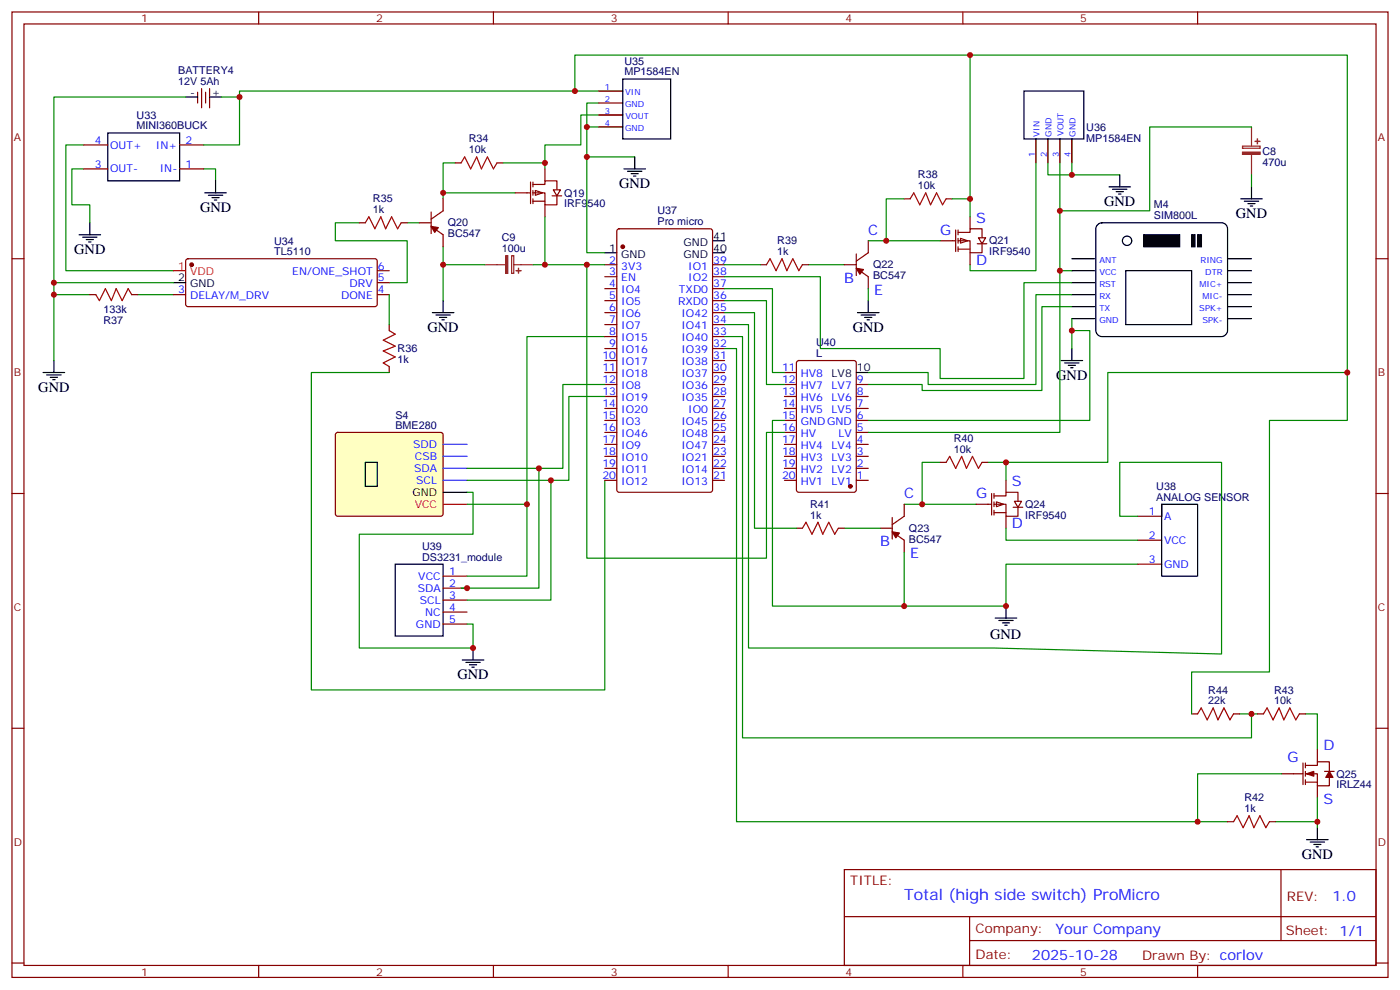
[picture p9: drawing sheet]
<svg xmlns="http://www.w3.org/2000/svg" width="412mm" height="292mm" viewBox="0 0 412 292" stroke-linecap="round" stroke-linejoin="round" font-family="sans-serif">
<g fill="none" stroke="#008700" stroke-width=".35">
<path d="M285.8 16.2v42.4M172.9 37.4h10.5M176.4 30.3h-3.5v15.9h14.1M183.4 26.8h-112.8v1.8M183.4 33.9h-12.3v8.8h-10.6v7M24.7 49.7h-3.5v10.6h5.3v5.3M24.7 42.7h-5.3v37h31.8M60 49.7h3.5v3.6M130.5 56.8h21.2M134.1 48h-3.6v10.6M148.2 48h12.3M305.2 40.9v38.8h-19.4v-1.7"/>
<path d="M308.7 40.9v10.6h21.1M312.2 40.9v38.8h3.5M315.7 40.9v10.6M105.8 65.6h-7v5.3h21.1v12.4h-5.2M119.9 65.6h3.6M130.5 72.7v15.8M15.9 86.8h10.6M40.6 86.8h10.6M178.2 99.1h-23v49.4"/>
</g>
<g fill="none" stroke="#000" stroke-width=".35">
<path d="M60.3 56.8h6.4M61.4 57.5h4.2M62.4 58.2h2.2M63.1 58.9h.8M63.5 53.3v3.5M183.8 49.7h6.3M184.9 50.4h4.2M185.9 51.2h2.1M186.6 51.9h.7M187 46.2v3.5M326.7 55h6.3M327.7 55.7h4.3"/>
<path d="M328.8 56.4h2.1M329.5 57.2h.7M329.8 51.5v3.5M127.4 92.1h6.3M128.4 92.8h4.2M129.5 93.5h2.1M130.2 94.2h.7M130.5 88.5v3.6"/>
</g>
<path d="M135.8 48l1.1-1.8 1.7 3.5 1.8-3.5 1.4 3.5 1.8-3.5 1.7 3.5 1.1-1.7" fill="none" stroke="#a10000" stroke-width=".35"/>
<g fill="none" stroke="#870000" stroke-width=".35">
<path d="M134.1 48h1.7M146.4 48h1.8M151.7 56.8h4.6M156.3 53.6v6.4M157 54.3h3.5v-1h3.5v2.8M157 56.8h3.5v3.5h3.5v-2.4M157 59.3h3.5M157 53.6v1.4M157 56.1v1.4M157 58.6v1.4M157.7 56.1l2.1 .7-2.1 .7zM160.5 49.7v3.6"/>
<path d="M160.5 60.3v3.6"/>
</g>
<path d="M163 55.9h2.1l-1.1 1.8z" fill="#fff" stroke="#870000" stroke-width=".35"/>
<g fill="none" stroke="#870000" stroke-width=".35">
<path d="M3.5 3.5h405.4v284.4h-405.4zM7.1 7.1h398.2v277.2h-398.2zM76.2 3.5v3.6M145.3 3.5v3.6M214.5 3.5v3.6M283.6 3.5v3.6M352.8 3.5v3.6M58.2 27.2v3.1M59.4 26.1v5.7M60.6 27.2v3.1M61.7 26.1v5.7M176.4 26.8h7"/>
<path d="M176.4 30.3h7M176.4 33.9h7M176.4 37.4h7M24.7 49.7h7M24.7 42.7h7M52.9 49.7h7.1M52.9 42.7h7.1M130.5 58.6v3.5l-3.5 2.5M162.6 57.7h2.9M305.2 40.9v7.1M308.7 40.9v7.1M312.2 40.9v7.1"/>
<path d="M315.7 40.9v7.1M3.5 76.2h3.6M54.9 76.4l.5-.2 55.3 .1 .4 .6v12.7l-.2 .5-.5 .2h-55l-.5-.2-.2-.5v-12.7zM105.8 65.6h1.8M111.1 79.7h3.6M118.2 65.6h1.7M123.5 65.6h3.5M127 66.7l3.5 2.4v3.6M127 62.4v6.4M178.2 78h3.5M181.9 67.6l.5-.2h26.8l.6 .4 .1 76.5-.5 .6-27 .1-.7-.5v-76.4zM209.9 78h3.5"/>
<path d="M276.9 70.9h4.6M281.5 67.7v6.4M282.2 68.4h3.6v-1h3.5v2.8M282.2 70.9h3.6v3.5h3.5v-2.4M282.2 73.4h3.6M282.2 67.7v1.4M282.2 70.2v1.4M282.2 72.7v1.4M282.9 70.2l2.1 .7-2.1 .7zM285.8 63.9v3.5M285.8 74.4v3.6M405.3 76.2h3.6"/>
<path d="M26.5 86.8h1.7M38.8 86.8h1.8M51.2 86.8h3.5M111.1 86.8h3.6M111.1 83.3h3.6M114.7 95.6v1.8M178.2 81.5h3.5M178.2 85h3.5M178.2 88.5h3.5M178.2 92.1h3.5M178.2 95.6h3.5M178.2 99.1h3.5"/>
<path d="M209.9 81.5h3.5M209.9 85h3.5M209.9 88.5h3.5M209.9 92.1h3.5M209.9 95.6h3.5M209.9 99.1h3.5M114.7 108v1.7M178.2 102.7h3.5M178.2 106.2h3.5M178.2 109.7h3.5M178.2 113.2h3.5M178.2 116.8h3.5"/>
<path d="M209.9 102.7h3.5M209.9 106.2h3.5M209.9 109.7h3.5M209.9 113.2h3.5M209.9 116.8h3.5M178.2 120.3h3.5M178.2 123.8h3.5M178.2 127.4h3.5M178.2 130.9h3.5M178.2 134.4h3.5M178.2 137.9h3.5M209.9 120.3h3.5"/>
<path d="M209.9 123.8h3.5M209.9 127.4h3.5M209.9 130.9h3.5M209.9 134.4h3.5M209.9 137.9h3.5M3.5 145.3h3.6M178.2 141.5h3.5M209.9 141.5h3.5M405.3 145.3h3.6M3.5 214.5h3.6M405.3 214.5h3.6M248.7 256.1h156.6v28.2h-156.6z"/>
<path d="M377.3 256.1v20.9M248.7 270h156.5M285.6 277h119.6M285.6 270v14.1M3.5 283.6h3.6M76.2 284.3v3.6M145.3 284.3v3.6M214.5 284.3v3.6M283.6 284.3v3.6M352.8 284.3v3.6M405.3 283.6h3.6"/>
</g>
<path d="M107.6 65.6l1.1-1.7 1.7 3.5 1.8-3.5 1.4 3.5 1.8-3.5 1.7 3.5 1.1-1.8M28.2 86.8l1.1 1.7 1.7-3.5 1.8 3.5 1.4-3.5 1.8 3.5 1.7-3.5 1.1 1.8M114.7 97.4l1.7 1-3.5 1.8 3.5 1.8-3.5 1.4 3.5 1.7-3.5 1.8 1.8 1.1" fill="none" stroke="#a10000" stroke-width=".35"/>
<g fill="#870000" stroke="#870000" stroke-width=".35">
<path d="M127 66.7l2.1 .3-1 1.4z"/>
<circle cx="56.4" cy="78" r=".53"/>
<circle cx="183.4" cy="72.7" r=".53"/>
</g>
<g fill="none" stroke="#000" stroke-width=".35">
<path d="M31.7 39.2h21.2v14.1h-21.2zM54.7 28.6h3.5M61.7 28.6h3.6M183.4 23.3h14.2v17.6h-14.2zM301.6 26.8h17.7v14.1h-17.7zM365.5 58.6h6.3M366.5 59.3h4.3M367.6 60h2.1M368.7 55v3.6M23.3 69.1h6.3M24.3 69.9h4.3M25.4 70.6h2.1"/>
<path d="M26.1 71.3h.7M26.5 65.6v3.5M178.2 74.4h3.5M209.9 70.9h3.5M209.9 74.4h3.5M315.7 76.2h6.7M315.7 79.7h6.7M323.4 66.1l1.2-.5h35.2a1.76 1.76 0 0 1 1.8 1.8v30a1.89 1.89 0 0 1-1.8 1.7h-35.2a1.89 1.89 0 0 1-1.8-1.7v-30zM331.6 79.7h19.4v15.9h-19.4zM361.6 76.2h7.1M361.6 79.7h7.1M368.3 60.7h.7"/>
<path d="M51.2 83.3h3.5M315.7 83.3h6.7M315.7 86.8h6.7M315.7 90.3h6.7M315.7 93.8h6.7M361.6 83.3h7.1M361.6 86.8h7.1M361.6 90.3h7.1M361.6 93.8h7.1M12.7 109.7h6.3M13.8 110.4h4.2M14.8 111.1h2.1"/>
<path d="M15.5 111.8h.7M15.9 106.2v3.5"/>
<circle cx="332" cy="70.9" r="1.38"/>
</g>
<path d="M51.2 79.7h3.5" fill="none" stroke="#f00" stroke-width=".35"/>
<path d="M54.7 28.6h-38.8v77.6M65.3 28.6h5.3v14.1h-10.6M238.1 78h10.6M15.9 83.3h35.3M114.7 86.8v8.8M114.7 109.7h-23v93.5h86.5v-61.7" fill="none" stroke="#008700" stroke-width=".35"/>
<path d="M336.9 69.1h10.6v3.6h-10.6zM351 69.1h1v3.6h-1zM352.8 69.1h1.1v3.6h-1.1z" fill="#000" stroke="#000" stroke-width=".35"/>
<path d="M288.2 70h2.1l-1 1.8z" fill="#fff" stroke="#870000" stroke-width=".35"/>
<g fill="none" stroke="#870000" stroke-width=".35">
<path d="M266.3 58.6h1.8M278.7 58.6h1.8M224 78h1.8M236.4 78h1.7M248.7 78h3.5M252.2 79l3.6 2.5v3.5M252.2 74.8v6.3M255.8 70.9v3.5l-3.6 2.5M287.9 71.8h2.8M276.9 136.2h1.8M289.3 136.2h1.7M259.3 155.6h3.5"/>
<path d="M262.8 156.6l3.5 2.5v3.5M262.8 152.4v6.4M266.3 148.5v3.5l-3.5 2.5M287.5 148.5h4.6M292.1 145.3v6.4M292.8 146.1h3.5v-1.1h3.6v2.8M292.8 148.5h3.5v3.5h3.6v-2.4M292.8 151h3.5M292.8 145.3v1.5M292.8 147.8v1.4M292.8 150.3v1.4M293.5 147.8l2.1 .7-2.1 .7z"/>
<path d="M296.3 141.5v3.5M296.3 152v3.6"/>
</g>
<g fill="#870000" stroke="#870000" stroke-width=".35">
<path d="M252.2 79l2.2 .4-1.1 1.4z"/>
<path d="M262.8 156.6l2.1 .4-1 1.4z"/>
</g>
<path d="M368.7 37.4v5.6M366 43h5.2v.7h-5.2zM368.7 45.5v6" fill="none" stroke="#8c2424" stroke-width=".35"/>
<g fill="#8c2424" stroke="#8c2424" stroke-width=".35">
<path d="M366 44.8h5.2v.6h-5.2z"/>
<path d="M369.7 41.6l1.4 .1z"/>
<path d="M370.4 40.9v1.4z"/>
</g>
<path d="M268.1 58.6l1.1-1.8 1.7 3.5 1.8-3.5 1.4 3.5 1.8-3.5 1.7 3.5 1.1-1.7M225.8 78l1-1.8 1.8 3.5 1.8-3.5 1.4 3.5 1.7-3.5 1.8 3.5 1.1-1.7M278.7 136.2l1.1-1.8 1.7 3.5 1.8-3.5 1.4 3.5 1.8-3.5 1.7 3.5 1.1-1.7" fill="none" stroke="#a10000" stroke-width=".35"/>
<path d="M266.3 58.6h-5.2v12.3M280.5 58.6h5.3v5.3M213.4 78h10.6M255.8 70.9h21.1M315.7 93.8v8.9M276.9 136.2h-5.3v12.3M291 136.2h5.3v5.3M248.7 155.6h10.6M266.3 148.5h21.2M266.3 162.6v15.9h30v-12.3h38.8" fill="none" stroke="#008700" stroke-width=".35"/>
<path d="M312.6 106.2h6.3M313.6 106.9h4.3M314.7 107.6h2.1M315.4 108.3h.7M315.7 102.7v3.5M296.3 178.5v3.5M293.2 182h6.3M294.2 182.7h4.2M295.3 183.4h2.1M296 184.2h.7" fill="none" stroke="#000" stroke-width=".35"/>
<path d="M298.8 147.6h2.1l-1 1.8z" fill="#fff" stroke="#870000" stroke-width=".35"/>
<g fill="none" stroke="#870000" stroke-width=".35">
<path d="M234.6 155.6h1.8M246.9 155.6h1.8M298.4 149.4h2.9M335.1 152h7.1M335.1 159.1h7.1M335.1 166.2h7.1M351 210.3h1.8M363.4 210.3h1.7M370.4 210.3h1.8M382.8 210.3h1.7M377.5 227.9h6.3M383.8 224.7v6.4"/>
<path d="M384.5 225.4h3.6v-1h3.5v2.8M384.5 227.9h3.6v3.5h3.5v-2.4M384.5 230.4h3.6M384.5 224.7v1.4M384.5 227.2v1.4M384.5 229.7v1.4M388.1 220.8v3.6M388.1 231.4v3.5M390.2 227.2h2.8M361.6 242h1.8M373.9 242h1.8"/>
</g>
<path d="M236.4 155.6l1-1.8 1.8 3.5 1.7-3.5 1.5 3.5 1.7-3.5 1.8 3.5 1-1.7M352.8 210.3l1-1.8 1.8 3.5 1.8-3.5 1.4 3.5 1.7-3.5 1.8 3.5 1.1-1.7M372.2 210.3l1-1.8 1.8 3.5 1.8-3.5 1.4 3.5 1.7-3.5 1.8 3.5 1.1-1.7M363.4 242l1-1.8 1.8 3.6 1.7-3.6 1.5 3.6 1.7-3.6 1.8 3.6 1-1.8" fill="none" stroke="#a10000" stroke-width=".35"/>
<path d="M169.3 26.8v-10.6h227.6v107.6h-23v74.1h-22.9v12.4M213.4 92.1h8.8v63.5h12.4M213.4 95.6h7.1v95.3h72.3l67 1.7v-56.4h-30v15.8h5.3M213.4 99.1h5.3v118.2h150v-7M213.4 102.7h3.6v139.3h144.6M365.1 210.3h5.3M384.5 210.3h3.6v10.5M377.5 227.9h-24.7v14.1M388.1 234.9v8.9M375.7 242h12.4" fill="none" stroke="#008700" stroke-width=".35"/>
<path d="M342.2 148.5v21.2h10.6v-21.2h-10.6v3.5M384.9 247.3h6.3M385.9 248h4.3M387 248.7h2.1M387.7 249.4h.7M388.1 243.8v3.5" fill="none" stroke="#000" stroke-width=".35"/>
<g fill="#870000" stroke="#870000" stroke-width=".35">
<path d="M384.9 227.9l2.1-.7v1.4z"/>
<path d="M391.6 227.2l1 1.8h-2.1z"/>
</g>
<path d="M99 127.6l.5-.2h30.3l.5 .2 .2 .5v23.2l-.2 .5-.5 .2h-30.3l-.5-.2-.2-.5v-23.2z" fill="#ffffc2" stroke="#870000" stroke-width=".35"/>
<path d="M130.5 148.5h7.1" fill="none" stroke="#f00" stroke-width=".35"/>
<g fill="none" stroke="#000" stroke-width=".35">
<path d="M252.6 92.1h6.3M253.6 92.8h4.3M254.7 93.5h2.1M255.4 94.2h.7M255.8 88.5v3.6M252.2 109.7h3.6M107.6 136.2h3.5v7h-3.5zM130.5 145h7.1M116.4 166.2h14.1v21.1h-14.1zM136.2 194.4h6.3M137.2 195.1h4.3M138.3 195.8h2.1"/>
<path d="M139 196.5h.7M139.3 190.9v3.5"/>
</g>
<path d="M130.5 137.9h7.1M130.5 134.4h7.1M130.5 130.9h7.1M130.5 141.5h7.1" fill="none" stroke="#00f" stroke-width=".35"/>
<g fill="none" stroke="#870000" stroke-width=".35">
<path d="M231.1 116.8h3.5M231.1 113.2h3.5M231.1 109.7h3.5M234.8 106.4l.5-.2h16.2l.7 .4v37.7l-.4 .6-16.5 .1-.6-.5-.1-37.6zM252.2 116.8h3.6M252.2 113.2h3.6M231.1 137.9h3.5M231.1 134.4h3.5M231.1 130.9h3.5M231.1 127.4h3.5M231.1 123.8h3.5M231.1 120.3h3.5"/>
<path d="M252.2 137.9h3.6M252.2 134.4h3.6M252.2 130.9h3.6M252.2 127.4h3.6M252.2 123.8h3.6M252.2 120.3h3.6M231.1 141.5h3.5M252.2 141.5h3.6M130.5 169.7h7.1M130.5 173.2h7.1M130.5 176.7h7.1M130.5 180.3h7.1"/>
<path d="M130.5 183.8h7.1"/>
</g>
<g fill="none" stroke="#008700" stroke-width=".35">
<path d="M368.7 37.4h-30v24.7h-26.5M172.9 46.2v28.2h5.3M368.7 51.5v3.5M130.5 78h12.4M157 78h3.5M160.5 63.9v14.1h17.7M172.9 78v86.4h52.9v-37h5.3M312.2 79.7v47.7h-56.4M213.4 88.5h12.4v24.7h5.3M213.4 85h14.1v24.7h3.6M213.4 81.5h28.3v21.2h35.2v8.8h24.7v-28.2h14.1M255.8 85v3.5"/>
<path d="M315.7 86.8h-10.5v26.4h-31.8v-3.5h-17.6M315.7 90.3h-8.8v24.7h-35.3v-1.8h-15.8M315.7 97.4h5.3v26.4h-65.2M178.2 116.8h-10.6v24.7h-30M178.2 113.2h-12.4v24.7h-28.2M396.9 109.7h-70.6v26.5h-30M158.7 137.9v35.3h-22.9M231.1 123.8h-3.6v54.7h38.8M137.6 148.5h17.6v21.2h-17.6M137.6 145h1.7v12.3h-33.5v33.6h33.5v-7.1h-1.7M162.3 141.5v35.2h-24.7M296.3 155.6v3.5h38.8"/>
</g>
<circle cx="250.5" cy="143.2" r=".53" fill="#870000" stroke="#870000" stroke-width=".35"/>
<path d="M142.9 78h6M150.7 75.3h.6v5.2h-.6zM151.3 78h5.7" fill="none" stroke="#8c2424" stroke-width=".35"/>
<g fill="#8c2424" stroke="#8c2424" stroke-width=".35">
<path d="M148.9 75.3h.7v5.2h-.7z"/>
<path d="M152.7 79l.1 1.4z"/>
<path d="M152 79.7h1.5z"/>
</g>
<g fill="#c00">
<circle cx="169.3" cy="26.8" r=".88"/>
<circle cx="70.6" cy="28.6" r=".88"/>
<circle cx="15.9" cy="86.8" r=".88"/>
<circle cx="315.7" cy="51.5" r=".88"/>
<circle cx="172.9" cy="37.4" r=".88"/>
<circle cx="285.8" cy="58.6" r=".88"/>
<circle cx="285.8" cy="16.2" r=".88"/>
<circle cx="155.2" cy="148.5" r=".88"/>
<circle cx="130.5" cy="56.8" r=".88"/>
<circle cx="160.5" cy="48" r=".88"/>
<circle cx="139.3" cy="190.9" r=".88"/>
<circle cx="15.9" cy="83.3" r=".88"/>
<circle cx="261.1" cy="70.9" r=".88"/>
<circle cx="271.6" cy="148.5" r=".88"/>
<circle cx="388.1" cy="242" r=".88"/>
<circle cx="368.7" cy="210.3" r=".88"/>
<circle cx="352.8" cy="242" r=".88"/>
<circle cx="158.8" cy="137.9" r=".88"/>
<circle cx="137.6" cy="173.2" r=".88"/>
<circle cx="162.3" cy="141.5" r=".88"/>
<circle cx="312.2" cy="79.7" r=".88"/>
<circle cx="172.9" cy="78" r=".88"/>
<circle cx="315.7" cy="97.4" r=".88"/>
<circle cx="266.3" cy="178.5" r=".88"/>
<circle cx="172.9" cy="46.2" r=".88"/>
<circle cx="312.2" cy="62.1" r=".88"/>
<circle cx="296.3" cy="136.2" r=".88"/>
<circle cx="396.9" cy="109.7" r=".88"/>
<circle cx="296.3" cy="178.5" r=".88"/>
<circle cx="160.5" cy="78" r=".88"/>
<circle cx="130.5" cy="78" r=".88"/>
</g>
<text font-size="4.6" fill="#00f" x="266.3" y="264.9">Total (high side switch) ProMicro</text>
<g font-size="4.2">
<text x="182.4" y="55.4">GND</text>
<text x="58.9" y="62.4">GND</text>
<text x="325.3" y="60.7">GND</text>
<text x="364.1" y="64.2">GND</text>
<text x="21.9" y="74.8">GND</text>
<text x="125.9" y="97.7">GND</text>
<text x="251.2" y="97.7">GND</text>
<text x="311.1" y="111.8">GND</text>
<text x="11.3" y="115.4">GND</text>
<text x="291.7" y="188.2">GND</text>
<text x="134.8" y="200">GND</text>
<text x="383.5" y="252.9">GND</text>
</g>
<g font-size="4.2" fill="#00f">
<text x="287.5" y="65.6">S</text>
<text x="255.8" y="69.1">C</text>
<text x="276.9" y="69.1">G</text>
<text x="287.5" y="78">D</text>
<text x="248.7" y="83.3">B</text>
<text x="257.5" y="86.8">E</text>
<text x="298.1" y="143.2">S</text>
<text x="266.3" y="146.8">C</text>
<text x="287.5" y="146.8">G</text>
<text x="298.1" y="155.6">D</text>
<text x="259.3" y="160.9">B</text>
<text x="268.1" y="164.4">E</text>
<text x="389.8" y="220.8">D</text>
<text x="379.2" y="224.4">G</text>
<text x="389.8" y="236.7">S</text>
<text x="392.5" y="265.4">1.0</text>
<text x="310.9" y="274.9">Your Company</text>
<text x="304" y="282.7">2025-10-28</text>
</g>
<g font-size="3.9" fill="#800">
<text x="250.5" y="260.7">TITLE:</text>
<text x="379.1" y="265.4">REV:</text>
<text x="287.4" y="274.9">Company:</text>
<text x="378.7" y="275.5">Sheet: 1/1</text>
<text x="287.4" y="282.6">Date:</text>
<text x="336.4" y="282.7">Drawn By: corlov</text>
</g>
<g font-size="3.2" fill="#800">
<text x="41.6" y="6.5">1</text>
<text x="110.8" y="6.5">2</text>
<text x="179.9" y="6.5">3</text>
<text x="249.1" y="6.5">4</text>
<text x="318.2" y="6.5">5</text>
<text x="4.1" y="41.6">A</text>
<text x="405.9" y="41.6">A</text>
<text x="4.1" y="110.8">B</text>
<text x="405.9" y="110.8">B</text>
<text x="4.1" y="179.9">C</text>
<text x="405.9" y="179.9">C</text>
<text x="4.1" y="249.1">D</text>
<text x="405.9" y="249.1">D</text>
<text x="41.6" y="287.3">1</text>
<text x="110.8" y="287.3">2</text>
<text x="179.9" y="287.3">3</text>
<text x="249.1" y="287.3">4</text>
<text x="318.2" y="287.3">5</text>
</g>
<g font-size="3.2" fill="#000080">
<text x="52.5" y="21.8">BATTERY4</text>
<text x="184" y="22.2">MP1584EN</text>
<text x="184" y="19.1">U35</text>
<text x="52.5" y="25">12V 5Ah</text>
<text x="40.2" y="34.9">U33</text>
<text x="40.2" y="38.1">MINI360BUCK</text>
<text x="138.1" y="41.9">R34</text>
<text x="320" y="41.7">MP1584EN</text>
<text x="320" y="38.6">U36</text>
<text x="138.1" y="45.2">10k</text>
<text x="371.9" y="45.6">C8</text>
<text x="270.4" y="52.5">R38</text>
<text x="371.9" y="48.8">470u</text>
<text x="109.9" y="59.6">R35</text>
<text x="166.2" y="57.9">Q19</text>
<text x="270.4" y="55.7">10k</text>
<text x="109.9" y="62.8">1k</text>
<text x="166.2" y="61.1">IRF9540</text>
<text x="193.7" y="63.1">U37</text>
<text x="339.9" y="64.6">SIM800L</text>
<text x="339.9" y="61.3">M4</text>
<text x="131.9" y="69.9">BC547</text>
<text x="131.9" y="66.7">Q20</text>
<text x="147.8" y="71.1">C9</text>
<text x="193.7" y="66.3">Pro micro</text>
<text x="229" y="72">R39</text>
<text x="291.4" y="72">Q21</text>
<text x="80.8" y="75.1">TL5110</text>
<text x="80.8" y="72">U34</text>
<text x="147.8" y="74.3">100u</text>
<text x="229" y="75.1">1k</text>
<text x="291.4" y="75.2">IRF9540</text>
<text x="257.2" y="82.2">BC547</text>
<text x="257.2" y="79">Q22</text>
<text x="30.5" y="92.1">133k</text>
<text x="30.5" y="95.3">R37</text>
<text x="240.4" y="102">U40</text>
<text x="117.1" y="107">1k</text>
<text x="117.1" y="103.8">R36</text>
<text x="240.4" y="105.1">L</text>
<text x="116.5" y="123.4">S4</text>
<text x="116.5" y="126.3">BME280</text>
<text x="281" y="130.2">R40</text>
<text x="281" y="133.3">10k</text>
<text x="238.6" y="149.6">R41</text>
<text x="302" y="149.6">Q24</text>
<text x="340.6" y="147.5">ANALOG SENSOR</text>
<text x="340.6" y="144.2">U38</text>
<text x="238.6" y="152.8">1k</text>
<text x="302" y="152.8">IRF9540</text>
<text x="124.3" y="161.9">U39</text>
<text x="267.8" y="159.8">BC547</text>
<text x="267.8" y="156.6">Q23</text>
<text x="124.3" y="165.1">DS3231_module</text>
<text x="355.9" y="207.4">22k</text>
<text x="355.9" y="204.3">R44</text>
<text x="375.3" y="207.4">10k</text>
<text x="375.3" y="204.3">R43</text>
<text x="393.7" y="232.2">IRLZ44</text>
<text x="393.7" y="229">Q25</text>
<text x="366.6" y="239.2">1k</text>
<text x="366.6" y="236">R42</text>
</g>
<g font-size="3.2">
<text x="56.1" y="28.2">-</text>
<text x="62.4" y="28.2">+</text>
<text x="210.1" y="70.6">41</text>
<text x="179.5" y="74.1">1</text>
<text x="183" y="75.8">GND</text>
<text x="201.3" y="72.3">GND</text>
<text x="201.3" y="75.8">GND</text>
<text x="210.1" y="74.1">40</text>
<text x="52.5" y="82.9">2</text>
<text x="56" y="84.7">GND</text>
<text x="245" y="111.1">LV8</text>
<text x="252.4" y="109.4">10</text>
<text x="121.5" y="146.1">GND</text>
</g>
<g font-size="3.2" fill="#00f">
<text x="28" y="42.3">4</text>
<text x="32.5" y="43.7">OUT+</text>
<text x="45.9" y="43.7">IN+</text>
<text x="54.7" y="42.3">2</text>
<text x="28" y="49.4">3</text>
<text x="32.5" y="50.8">OUT-</text>
<text x="47.1" y="50.8">IN-</text>
<text x="54.7" y="49.4">1</text>
<text x="179.5" y="77.6">2</text>
<text x="210.1" y="77.6">39</text>
<text x="86.1" y="81.1">EN/ONE_SHOT</text>
<text x="111.3" y="82.9">5</text>
<text x="111.3" y="79.4">6</text>
<text x="179.5" y="81.1">3</text>
<text x="183" y="82.9">EN</text>
<text x="183" y="79.4">3V3</text>
<text x="202.7" y="79.4">IO1</text>
<text x="202.7" y="82.9">IO2</text>
<text x="210.1" y="81.1">38</text>
<text x="52.5" y="86.4">3</text>
<text x="56" y="88.2">DELAY/M_DRV</text>
<text x="100.5" y="88.2">DONE</text>
<text x="103" y="84.7">DRV</text>
<text x="111.3" y="86.4">4</text>
<text x="179.5" y="88.2">5</text>
<text x="179.5" y="84.7">4</text>
<text x="183" y="90">IO5</text>
<text x="183" y="86.4">IO4</text>
<text x="199.8" y="90">RXD0</text>
<text x="200" y="86.4">TXD0</text>
<text x="210.1" y="84.7">37</text>
<text x="210.1" y="88.2">36</text>
<text x="179.5" y="95.2">7</text>
<text x="179.5" y="91.7">6</text>
<text x="183" y="93.5">IO6</text>
<text x="200.7" y="93.5">IO42</text>
<text x="210.1" y="91.7">35</text>
<text x="210.1" y="95.2">34</text>
<text x="179.5" y="98.8">8</text>
<text x="183" y="100.5">IO15</text>
<text x="183" y="97">IO7</text>
<text x="200.7" y="97">IO41</text>
<text x="200.7" y="100.5">IO40</text>
<text x="210.1" y="98.8">33</text>
<text x="177.5" y="105.8">10</text>
<text x="179.5" y="102.3">9</text>
<text x="183" y="107.6">IO17</text>
<text x="183" y="104.1">IO16</text>
<text x="200.7" y="104.1">IO39</text>
<text x="200.7" y="107.6">IO38</text>
<text x="210.1" y="102.3">32</text>
<text x="210.1" y="105.8">31</text>
<text x="177.5" y="112.9">12</text>
<text x="177.5" y="109.4">11</text>
<text x="183" y="111.1">IO18</text>
<text x="200.7" y="111.1">IO37</text>
<text x="210.1" y="109.4">30</text>
<text x="210.1" y="112.9">29</text>
<text x="230.4" y="112.9">12</text>
<text x="230.4" y="109.4">11</text>
<text x="235.9" y="111.1">HV8</text>
<text x="252.4" y="112.9">9</text>
<text x="177.5" y="119.9">14</text>
<text x="177.5" y="116.4">13</text>
<text x="183" y="118.2">IO19</text>
<text x="183" y="114.7">IO8</text>
<text x="200.7" y="114.7">IO36</text>
<text x="200.7" y="118.2">IO35</text>
<text x="210.1" y="116.4">28</text>
<text x="210.1" y="119.9">27</text>
<text x="230.4" y="119.9">14</text>
<text x="230.4" y="116.4">13</text>
<text x="235.9" y="118.2">HV6</text>
<text x="235.9" y="114.7">HV7</text>
<text x="245" y="114.7">LV7</text>
<text x="245" y="118.2">LV6</text>
<text x="252.4" y="116.4">8</text>
<text x="252.4" y="119.9">7</text>
<text x="177.5" y="123.5">15</text>
<text x="183" y="125.2">IO3</text>
<text x="183" y="121.7">IO20</text>
<text x="200.7" y="125.2">IO45</text>
<text x="202.7" y="121.7">IO0</text>
<text x="210.1" y="123.5">26</text>
<text x="230.4" y="123.5">15</text>
<text x="235.9" y="125.2">GNDGND</text>
<text x="235.9" y="121.7">HV5</text>
<text x="245" y="121.7">LV5</text>
<text x="252.4" y="123.5">6</text>
<text x="121.7" y="131.9">SDD</text>
<text x="177.5" y="130.5">17</text>
<text x="177.5" y="127">16</text>
<text x="183" y="128.8">IO46</text>
<text x="200.7" y="128.8">IO48</text>
<text x="210.1" y="127">25</text>
<text x="210.1" y="130.5">24</text>
<text x="230.4" y="130.5">17</text>
<text x="230.4" y="127">16</text>
<text x="235.9" y="128.8">HV</text>
<text x="247" y="128.8">LV</text>
<text x="252.4" y="127">5</text>
<text x="252.4" y="130.5">4</text>
<text x="122.2" y="135.5">CSB</text>
<text x="177.5" y="137.6">19</text>
<text x="177.5" y="134.1">18</text>
<text x="183" y="135.8">IO10</text>
<text x="183" y="132.3">IO9</text>
<text x="200.7" y="132.3">IO47</text>
<text x="200.7" y="135.8">IO21</text>
<text x="210.1" y="134.1">23</text>
<text x="210.1" y="137.6">22</text>
<text x="230.4" y="137.6">19</text>
<text x="230.4" y="134.1">18</text>
<text x="235.9" y="135.8">HV3</text>
<text x="235.9" y="132.3">HV4</text>
<text x="245" y="132.3">LV4</text>
<text x="245" y="135.8">LV3</text>
<text x="252.4" y="134.1">3</text>
<text x="252.4" y="137.6">2</text>
<text x="122" y="139">SDA</text>
<text x="122.6" y="142.5">SCL</text>
<text x="177.5" y="141.1">20</text>
<text x="183" y="142.9">IO12</text>
<text x="183" y="139.3">IO11</text>
<text x="200.7" y="139.3">IO14</text>
<text x="200.7" y="142.9">IO13</text>
<text x="210.1" y="141.1">21</text>
<text x="230.4" y="141.1">20</text>
<text x="235.9" y="142.9">HV1</text>
<text x="235.9" y="139.3">HV2</text>
<text x="245" y="139.3">LV2</text>
<text x="245" y="142.9">LV1</text>
<text x="252.4" y="141.1">1</text>
<text x="338.4" y="151.7">1</text>
<text x="342.9" y="153.1">A</text>
<text x="338.4" y="158.8">2</text>
<text x="342.9" y="160.2">VCC</text>
<text x="338.4" y="165.8">3</text>
<text x="342.9" y="167.2">GND</text>
<text x="123.2" y="170.7">VCC</text>
<text x="132.3" y="169.3">1</text>
<text x="132.3" y="172.9">2</text>
<text x="123" y="174.3">SDA</text>
<text x="123.7" y="177.8">SCL</text>
<text x="132.3" y="176.4">3</text>
<text x="132.3" y="179.9">4</text>
<text x="122.5" y="184.9">GND</text>
<text x="125.2" y="181.3">NC</text>
<text x="132.3" y="183.4">5</text>
</g>
<g font-size="3.2" fill="#f00">
<text x="52.5" y="79.4">1</text>
<text x="56" y="81.1">VDD</text>
<text x="122.2" y="149.6">VCC</text>
</g>
<g font-size="2.5" fill="#00f">
<text x="178.2" y="26.5">1</text>
<text x="178.2" y="30">2</text>
<text x="184.2" y="27.9">VIN</text>
<text x="178.2" y="33.5">3</text>
<text x="184.1" y="31.4">GND</text>
<text x="184.2" y="34.9">VOUT</text>
<text x="178.2" y="37">4</text>
<text x="184.1" y="38.5">GND</text>
<text x="306.2" y="40.2" transform="rotate(-90 306.2 40.2)">VIN</text>
<text x="309.7" y="40.2" transform="rotate(-90 309.7 40.2)">GND</text>
<text x="313.3" y="40.1" transform="rotate(-90 313.3 40.1)">VOUT</text>
<text x="316.8" y="40.2" transform="rotate(-90 316.8 40.2)">GND</text>
<text x="304.8" y="46.2" transform="rotate(-90 304.8 46.2)">1</text>
<text x="308.3" y="46.2" transform="rotate(-90 308.3 46.2)">2</text>
<text x="311.9" y="46.2" transform="rotate(-90 311.9 46.2)">3</text>
<text x="315.4" y="46.2" transform="rotate(-90 315.4 46.2)">4</text>
<text x="323.8" y="77.5">ANT</text>
<text x="353.7" y="77.5">RING</text>
<text x="323.8" y="81.1">VCC</text>
<text x="355" y="81.1">DTR</text>
<text x="323.8" y="84.6">RST</text>
<text x="323.8" y="88.1">RX</text>
<text x="353.3" y="84.6">MIC+</text>
<text x="354.2" y="88.1">MIC-</text>
<text x="323.8" y="91.6">TX</text>
<text x="323.8" y="95.2">GND</text>
<text x="353.3" y="91.6">SPK+</text>
<text x="354.2" y="95.2">SPK-</text>
</g>
</svg>
